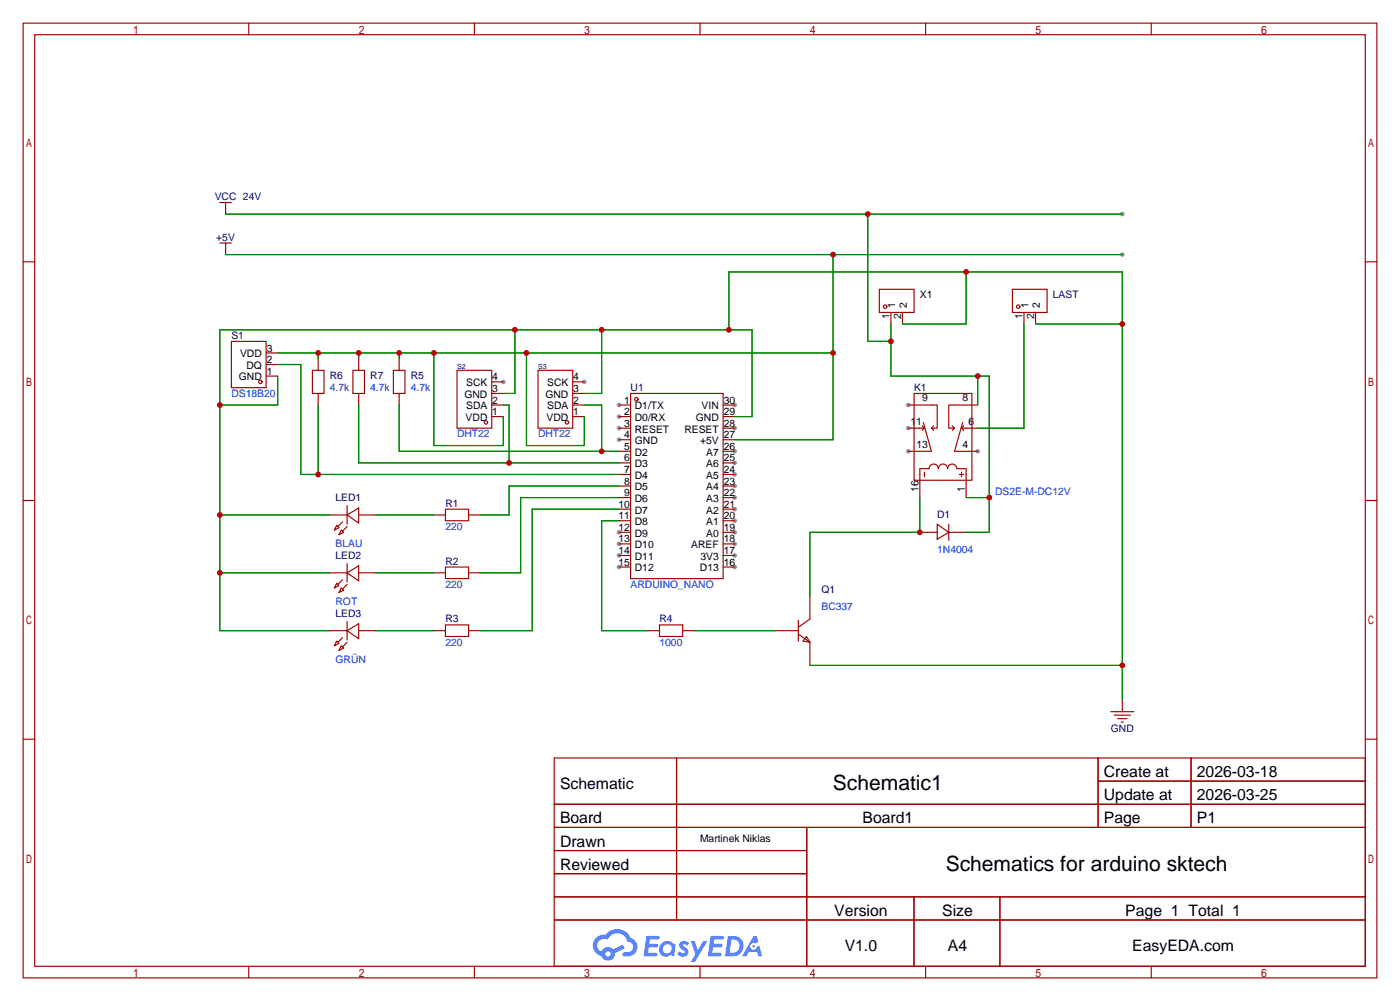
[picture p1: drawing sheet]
<svg xmlns="http://www.w3.org/2000/svg" width="307mm" height="220mm" viewBox="0 0 307 220" stroke-linecap="round" stroke-linejoin="round" font-family="sans-serif">
<g fill="#999">
<circle cx="135.9" cy="88.9" r=".51"/>
<circle cx="135.9" cy="91.4" r=".51"/>
<circle cx="135.9" cy="94" r=".51"/>
<circle cx="135.9" cy="96.5" r=".51"/>
<circle cx="135.9" cy="116.8" r=".51"/>
<circle cx="135.9" cy="119.4" r=".51"/>
<circle cx="135.9" cy="121.9" r=".51"/>
<circle cx="135.9" cy="124.5" r=".51"/>
<circle cx="161.3" cy="124.5" r=".51"/>
<circle cx="161.3" cy="121.9" r=".51"/>
<circle cx="161.3" cy="119.4" r=".51"/>
<circle cx="161.3" cy="116.8" r=".51"/>
<circle cx="161.3" cy="114.3" r=".51"/>
<circle cx="161.3" cy="111.8" r=".51"/>
<circle cx="161.3" cy="109.2" r=".51"/>
<circle cx="161.3" cy="106.7" r=".51"/>
<circle cx="161.3" cy="104.1" r=".51"/>
<circle cx="161.3" cy="101.6" r=".51"/>
<circle cx="161.3" cy="99.1" r=".51"/>
<circle cx="161.3" cy="94" r=".51"/>
<circle cx="161.3" cy="88.9" r=".51"/>
<circle cx="110.5" cy="83.8" r=".51"/>
<circle cx="128.3" cy="83.8" r=".51"/>
<circle cx="214.6" cy="99.1" r=".51"/>
<circle cx="199.4" cy="88.9" r=".51"/>
<circle cx="199.4" cy="94" r=".51"/>
<circle cx="199.4" cy="99.1" r=".51"/>
<circle cx="246.4" cy="55.9" r=".51"/>
<circle cx="246.4" cy="47" r=".51"/>
</g>
<g fill="none" stroke="#a10000" stroke-width=".25">
<path d="M5.1 5.1h297.2v209.5h-297.2zM7.6 7.6h292.1v204.5h-292.1zM54.6 5.1v2.5M104.1 5.1v2.5M153.7 5.1v2.5M203.2 5.1v2.5M252.7 5.1v2.5M5.1 57.5h2.5M299.7 57.5h2.6M5.1 109.9h2.5M299.7 109.9h2.6M5.1 162.2h2.5"/>
<path d="M121.7 166.4h178v45.7h-178zM121.7 176.5h178M148.5 166.4v35.5M241.1 166.4v15.2M241.1 171.4h58.6M261.5 166.4v15.2M299.7 162.2h2.6M121.7 181.6h178M121.7 186.7h55.4M121.7 196.8h178M121.7 191.8h55.4M177.1 181.6v30.5"/>
<path d="M200.6 196.8v15.3M219.5 196.8v15.3M54.6 212.1v2.5M104.1 212.1v2.5M121.7 201.9h178M153.7 212.1v2.5M203.2 212.1v2.5M252.7 212.1v2.5"/>
</g>
<g fill="#5487ff">
<path d="M149.4 206.8a1.3 1.3 0 0 1 1.8 .3l-.4 .6a.54 .54 0 0 0-.9-.3l.2 .3a1.28 1.28 0 0 1 .7 2 1.53 1.53 0 0 1-2.1-.3l.5-.6 .8 .4a.31 .31 0 0 0 .3-.2 .31 .31 0 0 0-.3-.4 1.12 1.12 0 0 1-.6-1.8z"/>
<path d="M151.7 206.6h.8l.7 2 1.2-2h.9l-2.7 4.5h-.9l1-1.6z"/>
<path d="M141.9 205.4h2.3a.46 .46 0 0 1 .5 .1 .46 .46 0 0 1 .1 .5l-.4 .2h-1.7l-.2 .9h1.7a.4 .4 0 0 1 .3 .5 .4 .4 0 0 1-.4 .3h-1.7l-.1 1.2h1.3a.46 .46 0 0 1 .5 .1 .46 .46 0 0 1 .1 .5l-.3 .2h-2.6z"/>
<path d="M156 205.4h2.3a.47 .47 0 0 1 .5 .1 .47 .47 0 0 1 .1 .5l-.4 .2h-1.7l-.1 .9h1.6a.4 .4 0 0 1 .3 .5 .4 .4 0 0 1-.4 .3h-1.7l-.1 1.2h1.3a.46 .46 0 0 1 .5 .1 .46 .46 0 0 1 .2 .5l-.4 .2h-2.6z"/>
<path d="M165.4 205.4h.7l.4 1.4-.6 .3a.75 .75 0 0 0-1.2 .3 .75 .75 0 0 0 .5 1.1 .75 .75 0 0 0 1-.7l.5-.3 .6 2.4h-.8l-.3-1h-1.8l-.6 1h-.9z"/>
<path d="M159.8 205.4l-.6 4.5h1.4a2.27 2.27 0 0 0 2.6-2.3 2.27 2.27 0 0 0-2.7-2.2zM160.6 206.2a1.5 1.5 0 0 1 1.8 1.5 1.5 1.5 0 0 1-2 1.4h-.2z"/>
<path d="M145.2 207.1a1.6 1.6 0 0 0-.3 2.2 1.6 1.6 0 0 0 2.3 .2l.8 .4 .3-2.5-.2-.2-.4-.1a1.58 1.58 0 0 0-2.5 0zM145.8 207.6a.98 .98 0 0 1 1.6 .4 .98 .98 0 0 1-1 1.3 .94 .94 0 0 1-.9-.7 .94 .94 0 0 1 .3-1z"/>
<path d="M130.9 205.8a2.37 2.37 0 0 0 1.1 4 1.54 1.54 0 0 0 1.8 1 1.54 1.54 0 0 0 1.2-1.6l2.2-1.1-.5-.7-2.1 1a1.57 1.57 0 0 0-2.6 .5 1.5 1.5 0 0 1-.7-2.1 1.5 1.5 0 0 1 2.2-.5 2.23 2.23 0 0 1 2.2-1.5 2.23 2.23 0 0 1 2 1.9 1.16 1.16 0 0 1 1.3 1.1 1.16 1.16 0 0 1-1.1 1.2h-.7a.47 .47 0 0 0-.6 .4 .47 .47 0 0 0 .5 .5 2.17 2.17 0 0 0 2.5-.9 2.17 2.17 0 0 0-.4-2.7l-.8-.4a3.2 3.2 0 0 0-5.4-.8l-1.1 .1zM132.9 209.4a.6 .6 0 0 1 1.2 0 .6 .6 0 0 1-1.2 0z"/>
<circle cx="165.4" cy="207.7" r=".28"/>
</g>
<g fill="none" stroke="#a10000" stroke-width=".25">
<path d="M48.3 44.4h2.5M48.3 53.3h2.5M49.5 44.4v2.6M49.5 53.3v2.6M50.8 74.9h7.6v10.2h-7.6zM58.4 77.5h2.6M69.8 78.7v2.6M78.7 78.7v2.6M87.6 78.7v2.6M193 63.5h7.7v5.1h-7.7zM195.6 68.6v2.5M198.1 68.6v2.5"/>
<path d="M222.2 63.5h7.7v5.1h-7.7zM224.8 68.6v2.5M227.3 68.6v2.5M58.4 82.5h2.6M58.4 80h2.6M68.6 81.3h2.5v5.1h-2.5zM69.8 86.4v2.5M77.5 81.3h2.5v5.1h-2.5zM78.7 86.4v2.5M86.4 81.3h2.5v5.1h-2.5zM87.6 86.4v2.5M100.3 81.3h7.6v12.7h-7.6z"/>
<path d="M107.9 88.9h2.6M107.9 91.4h2.6M107.9 86.4h2.6M107.9 83.8h2.6M118.1 81.3h7.6v12.7h-7.6zM125.7 88.9h2.6M125.7 91.4h2.6M125.7 86.4h2.6M125.7 83.8h2.6M135.9 88.9h2.5M135.9 91.4h2.5M135.9 94h2.5"/>
<path d="M135.9 96.5h2.5M135.9 99.1h2.5M138.4 86.4h20.3v40.6h-20.3zM158.7 88.9h2.6M158.7 91.4h2.6M158.7 94h2.6M158.7 96.5h2.6M158.7 99.1h2.6M199.4 88.9h6.3v5.1h-1.2M200.7 86.4h12.7v19h-12.7zM202.4 93.5l.5 .5h-3.5M202.7 92.7l1.8 6.4h-5.1"/>
<path d="M202.9 94l-.5 .5M204.5 94l.5 .5M205 93.5l-.5 .5M209.5 94l-.5 .5M211.3 92.7l-1.8 6.4h5.1M211.6 93.5l-.5 .5M214.6 88.9h-6.3v5.1h1.2l-.5-.5M214.6 94h-3.5l.5 .5M72.4 113h3.8M73.9 115.3l.5 .5-1 .5zM74.9 116.3l.5 .5-1 .5zM75.2 114.6l-1 1"/>
<path d="M76.2 113l2.5-1.5v3.3zM76.2 111v4.1M76.2 115.6l-1 1M78.7 113h3.8M95.2 113h2.6M97.8 111.8h5.1v2.5h-5.1zM102.9 113h2.5M135.9 101.6h2.5M135.9 104.1h2.5M135.9 106.7h2.5M135.9 109.2h2.5M135.9 111.8h2.5"/>
<path d="M135.9 114.3h2.5M135.9 116.8h2.5M135.9 119.4h2.5M158.7 101.6h2.6M158.7 104.1h2.6M158.7 106.7h2.6M158.7 109.2h2.6M158.7 111.8h2.6M158.7 114.3h2.6M158.7 116.8h2.6M158.7 119.4h2.6M201.9 109.2v-6.3h2.1a1.02 1.02 0 0 1 1-1 1.02 1.02 0 0 1 1 1 1.02 1.02 0 0 1 1-1 1.02 1.02 0 0 1 1 1 1.02 1.02 0 0 1 1-1 1.02 1.02 0 0 1 1.1 1h2v6.3"/>
<path d="M201.9 116.8h3.8M202.9 103.6v1M205.7 115.1l2.6 1.7-2.6 1.6zM208.3 116.8h3.8M208.3 115.1v3.5M210.6 104.1h1M211.1 103.6v1M72.4 138.4h3.8M72.4 125.7h3.8M73.9 128l.5 .5-1 .5zM74.9 129l.5 .5-1 .5zM75.2 127.3l-1 1"/>
<path d="M75.2 140l-1 1M76.2 125.7l2.5-1.5v3.3zM76.2 138.4l2.5-1.5v3.3zM76.2 123.7v4.1M76.2 136.4v4.1M76.2 128.3l-1 1M78.7 138.4h3.8M78.7 125.7h3.8M95.2 138.4h2.6M95.2 125.7h2.6M97.8 124.5h5.1v2.5h-5.1zM97.8 137.2h5.1v2.5h-5.1z"/>
<path d="M102.9 138.4h2.5M102.9 125.7h2.5M135.9 121.9h2.5M135.9 124.5h2.5M142.2 138.4h2.6M144.8 137.2h5.1v2.5h-5.1zM149.9 138.4h2.5M158.7 121.9h2.6M158.7 124.5h2.6M170.2 138.4h5.1M175.3 139.2l2.5 1.8M175.3 136.1v4.6"/>
<path d="M177 139.7l.8 1.3-1.5-.3zM177.8 130.8v5.1l-2.5 1.8M73.9 140.7l.5 .5-1 .5zM74.9 141.7l.5 .5-1 .5zM76.2 141l-1 1M177.8 141v5M243.8 156.2h5.1M244.6 157h3.6M245.4 157.7h2M246.1 158.5h.5M246.4 153.7v2.5"/>
<circle cx="194.3" cy="67.3" r=".38"/>
<circle cx="223.5" cy="67.3" r=".38"/>
<circle cx="57.1" cy="83.8" r=".38"/>
<circle cx="106.7" cy="92.7" r=".38"/>
<circle cx="124.5" cy="92.7" r=".38"/>
<circle cx="139.7" cy="87.6" r=".38"/>
</g>
<g fill="none" stroke="#008700" stroke-width=".25">
<path d="M49.5 55.9h196.9M49.5 47h196.9M182.9 55.9v40.6h-21.6M190.5 47v27.9h5.1M212.1 59.7v11.4h-14M61 77.5h121.9M69.8 77.5v1.2M78.7 77.5v1.2M87.6 77.5v1.2M95.2 77.5v20.3h15.3v-6.4M113 72.4v14h-2.5M115.6 77.5v20.3h12.7v-6.4"/>
<path d="M132.1 72.4v14h-3.8M160 72.4v-12.7h86.4v94M195.6 71.1v11.4h21.6v34.3h-5.1M224.8 71.1v22.9h-10.2M227.3 71.1h19.1M61 80h5v24.1h69.9M61 82.5v6.4h-12.7M69.8 88.9v15.2M78.7 88.9v12.7h57.2M87.6 88.9v10.2h48.3M110.5 88.9h1.3v12.7M128.3 88.9h3.8v10.2"/>
<path d="M161.3 91.4h3.8v-19h-116.8v66h24.1M214.6 82.5v6.4M48.3 113h24.1M82.5 113h12.7M135.9 114.3h-3.8v24.1h10.1M135.9 106.7h-24.1v6.3h-6.4M135.9 109.2h-21.6v16.5h-8.9M135.9 111.8h-19.1v26.6h-11.4M201.9 109.2v7.6h-24.1v14M212.1 109.2h5.1M48.3 125.7h24.1M82.5 125.7h12.7"/>
<path d="M82.5 138.4h12.7M152.4 138.4h17.8M177.8 146h68.6"/>
</g>
<g fill="#c00">
<circle cx="182.9" cy="77.5" r=".63"/>
<circle cx="115.6" cy="77.5" r=".63"/>
<circle cx="95.3" cy="77.5" r=".63"/>
<circle cx="87.6" cy="77.5" r=".63"/>
<circle cx="78.7" cy="77.5" r=".63"/>
<circle cx="69.9" cy="77.5" r=".63"/>
<circle cx="182.9" cy="55.9" r=".63"/>
<circle cx="69.9" cy="104.1" r=".63"/>
<circle cx="132.1" cy="99.1" r=".63"/>
<circle cx="111.8" cy="101.6" r=".63"/>
<circle cx="132.1" cy="72.4" r=".63"/>
<circle cx="113" cy="72.4" r=".63"/>
<circle cx="48.3" cy="88.9" r=".63"/>
<circle cx="48.3" cy="113" r=".63"/>
<circle cx="48.3" cy="125.7" r=".63"/>
<circle cx="160" cy="72.4" r=".63"/>
<circle cx="212.1" cy="59.7" r=".63"/>
<circle cx="246.4" cy="71.1" r=".63"/>
<circle cx="246.4" cy="146" r=".63"/>
<circle cx="214.6" cy="82.5" r=".63"/>
<circle cx="195.6" cy="74.9" r=".63"/>
<circle cx="190.5" cy="47" r=".63"/>
<circle cx="217.2" cy="109.2" r=".63"/>
<circle cx="201.9" cy="116.8" r=".63"/>
</g>
<g font-size="4.6">
<text x="182.9" y="173.5">Schematic1</text>
<text x="207.6" y="191.3">Schematics for arduino sktech</text>
</g>
<g font-size="3.5">
<text x="122.9" y="173.1">Schematic</text>
<text x="242.3" y="170.6">Create at</text>
<text x="262.7" y="170.6">2026-03-18</text>
<text x="242.3" y="175.7">Update at</text>
<text x="262.7" y="175.7">2026-03-25</text>
<text x="122.9" y="180.7">Board</text>
<text x="122.9" y="185.8">Drawn</text>
<text x="189.3" y="180.7">Board1</text>
<text x="242.3" y="180.7">Page</text>
<text x="262.7" y="180.7">P1</text>
<text x="122.9" y="190.9">Reviewed</text>
<text x="183.1" y="201.1">Version</text>
<text x="206.8" y="201.1">Size</text>
<text x="247" y="201.1">Page 1 Total 1</text>
<text x="185.4" y="208.7">V1.0</text>
<text x="208.1" y="208.7">A4</text>
<text x="248.6" y="208.7">EasyEDA.com</text>
</g>
<g font-size="2.3" fill="#000080">
<text x="47.1" y="43.9">VCC 24V</text>
<text x="47.5" y="52.8">+5V</text>
<text x="231.1" y="65.5">LAST</text>
<text x="50.8" y="74.4">S1</text>
<text x="72.4" y="83.3">R6</text>
<text x="81.3" y="83.3">R7</text>
<text x="90.2" y="83.3">R5</text>
<text x="138.4" y="85.8">U1</text>
<text x="200.7" y="85.8">K1</text>
<text x="73.7" y="109.9">LED1</text>
<text x="97.8" y="111.2">R1</text>
<text x="205.7" y="113.8">D1</text>
<text x="73.7" y="122.6">LED2</text>
<text x="97.8" y="123.9">R2</text>
<text x="180.3" y="130.3">Q1</text>
<text x="73.7" y="135.3">LED3</text>
<text x="97.8" y="136.6">R3</text>
<text x="144.8" y="136.6">R4</text>
<text x="243.9" y="160.7">GND</text>
</g>
<g font-size="2.3">
<text x="201.9" y="65.5">X1</text>
<text x="195.3" y="70" transform="rotate(-90 195.3 70)">1</text>
<text x="196.5" y="67.6" transform="rotate(-90 196.5 67.6)">1</text>
<text x="197.8" y="70" transform="rotate(-90 197.8 70)">2</text>
<text x="199.1" y="67.6" transform="rotate(-90 199.1 67.6)">2</text>
<text x="224.5" y="70" transform="rotate(-90 224.5 70)">1</text>
<text x="225.7" y="67.6" transform="rotate(-90 225.7 67.6)">1</text>
<text x="227" y="70" transform="rotate(-90 227 70)">2</text>
<text x="228.3" y="67.6" transform="rotate(-90 228.3 67.6)">2</text>
<text x="58.5" y="77.2">3</text>
<text x="52.4" y="83.5">GND</text>
<text x="52.7" y="78.4">VDD</text>
<text x="54.1" y="81">DQ</text>
<text x="58.5" y="82.2">1</text>
<text x="58.5" y="79.7">2</text>
<text x="108.1" y="83.5">4</text>
<text x="125.9" y="83.5">4</text>
<text x="102" y="87.3">GND</text>
<text x="102.3" y="89.9">SDA</text>
<text x="102.3" y="84.8">SCK</text>
<text x="108.1" y="88.6">2</text>
<text x="108.1" y="86">3</text>
<text x="119.8" y="87.3">GND</text>
<text x="120.1" y="89.9">SDA</text>
<text x="120.1" y="84.8">SCK</text>
<text x="125.9" y="88.6">2</text>
<text x="125.9" y="86">3</text>
<text x="137" y="88.6">1</text>
<text x="139.4" y="89.9">D1/TX</text>
<text x="154" y="89.9">VIN</text>
<text x="158.9" y="88.6">30</text>
<text x="202.4" y="88.1">9</text>
<text x="211.3" y="88.1">8</text>
<text x="102.2" y="92.4">VDD</text>
<text x="108.1" y="91.1">1</text>
<text x="120" y="92.4">VDD</text>
<text x="125.9" y="91.1">1</text>
<text x="137" y="91.1">2</text>
<text x="137" y="93.7">3</text>
<text x="139.4" y="92.4">D0/RX</text>
<text x="139.4" y="94.9">RESET</text>
<text x="150.2" y="94.9">RESET</text>
<text x="152.8" y="92.4">GND</text>
<text x="158.9" y="93.7">28</text>
<text x="158.9" y="91.1">29</text>
<text x="199.9" y="93.2">11</text>
<text x="212.6" y="93.2">6</text>
<text x="137" y="96.2">4</text>
<text x="137" y="98.7">5</text>
<text x="137" y="101.3">6</text>
<text x="139.4" y="97.5">GND</text>
<text x="139.4" y="100">D2</text>
<text x="153.7" y="97.5">+5V</text>
<text x="155" y="100">A7</text>
<text x="158.9" y="101.3">25</text>
<text x="158.9" y="98.7">26</text>
<text x="158.9" y="96.2">27</text>
<text x="201.2" y="98.3">13</text>
<text x="211.3" y="98.3">4</text>
<text x="137" y="103.8">7</text>
<text x="137" y="106.4">8</text>
<text x="139.4" y="102.6">D3</text>
<text x="139.4" y="105.1">D4</text>
<text x="139.4" y="107.6">D5</text>
<text x="155" y="107.6">A4</text>
<text x="155" y="105.1">A5</text>
<text x="155" y="102.6">A6</text>
<text x="158.9" y="106.4">23</text>
<text x="158.9" y="103.8">24</text>
<text x="201.6" y="107.9" transform="rotate(-90 201.6 107.9)">16</text>
<text x="211.8" y="107.9" transform="rotate(-90 211.8 107.9)">1</text>
<text x="135.8" y="111.4">10</text>
<text x="135.8" y="114">11</text>
<text x="137" y="108.9">9</text>
<text x="139.4" y="110.2">D6</text>
<text x="139.4" y="112.7">D7</text>
<text x="155" y="112.7">A2</text>
<text x="155" y="110.2">A3</text>
<text x="158.9" y="114">20</text>
<text x="158.9" y="111.4">21</text>
<text x="158.9" y="108.9">22</text>
<text x="135.8" y="116.5">12</text>
<text x="135.8" y="119.1">13</text>
<text x="139.4" y="115.3">D8</text>
<text x="139.4" y="117.8">D9</text>
<text x="155" y="117.8">A0</text>
<text x="155" y="115.3">A1</text>
<text x="158.9" y="119.1">18</text>
<text x="158.9" y="116.5">19</text>
<text x="135.8" y="121.6">14</text>
<text x="135.8" y="124.1">15</text>
<text x="139.4" y="120.3">D10</text>
<text x="139.4" y="122.9">D11</text>
<text x="139.4" y="125.4">D12</text>
<text x="151.8" y="120.3">AREF</text>
<text x="153.7" y="125.4">D13</text>
<text x="153.8" y="122.9">3V3</text>
<text x="158.9" y="124.1">16</text>
<text x="158.9" y="121.6">17</text>
<text x="153.7" y="184.9">Martinek Niklas</text>
</g>
<g font-size="2.3" fill="#00f">
<text x="50.8" y="87.1">DS18B20</text>
<text x="72.4" y="85.8">4.7k</text>
<text x="81.3" y="85.8">4.7k</text>
<text x="90.2" y="85.8">4.7k</text>
<text x="100.3" y="96">DHT22</text>
<text x="118.1" y="96">DHT22</text>
<text x="218.4" y="108.7">DS2E-M-DC12V</text>
<text x="97.8" y="116.3">220</text>
<text x="73.7" y="120.1">BLAU</text>
<text x="205.7" y="121.4">1N4004</text>
<text x="97.8" y="129">220</text>
<text x="138.4" y="129">ARDUINO_NANO</text>
<text x="73.7" y="132.8">ROT</text>
<text x="180.3" y="133.8">BC337</text>
<text x="97.8" y="141.7">220</text>
<text x="144.8" y="141.7">1000</text>
<text x="73.7" y="145.5">GRÜN</text>
</g>
<g font-size="1.6" fill="#000080">
<text x="100.3" y="81">S2</text>
<text x="118.1" y="81">S3</text>
</g>
</svg>
